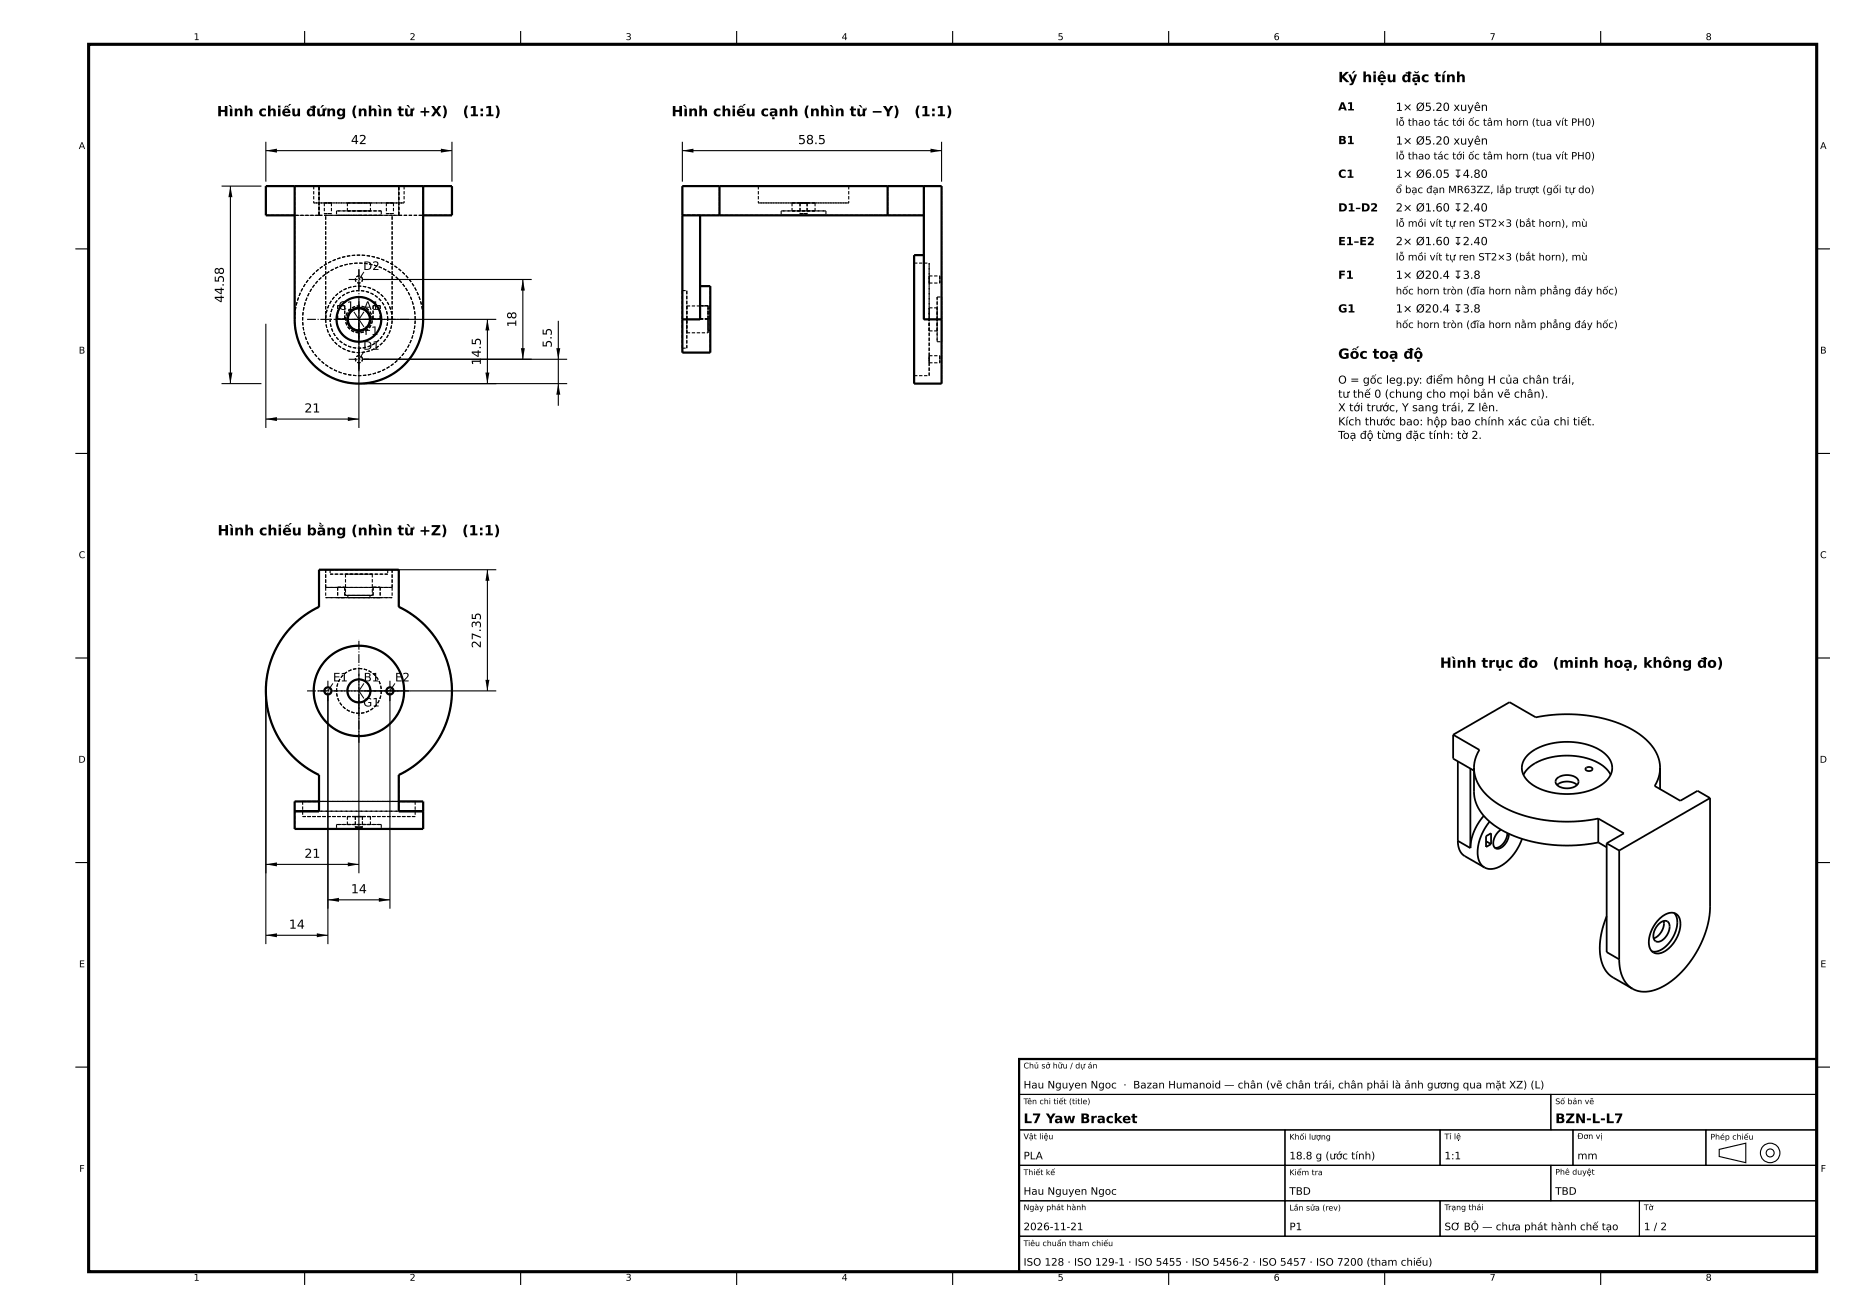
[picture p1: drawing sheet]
<svg xmlns="http://www.w3.org/2000/svg" width="420mm" height="297mm" viewBox="0 0 420 297" stroke-linecap="round" stroke-linejoin="round" font-family="sans-serif">
<g fill="#000">
<path d="M60 34l2.5-.5v1zM99.5 33.5l2.5 .5-2.5 .5zM154 34l2.5-.5v1zM210 33.5l2.5 .5-2.5 .5zM52 42l.5 2.5h-1zM110 72.1l.4 2.5h-.9zM118 63.1l.5 2.5h-1zM51.5 84.1h1l-.5 2.5zM60 94.6l2.5-.5v.9zM78.5 94.1l2.5 .5-2.5 .4zM109.5 84.1h.9l-.4 2.5zM117.5 78.6h1l-.5 2.5z"/>
<path d="M126 86.6l.5 2.5h-.9zM125.6 78.6h.9l-.5 2.5zM110 128.6l.4 2.5h-.9zM109.5 153.4h.9l-.4 2.5zM60 195.1l2.5-.5v.9zM78.5 194.6l2.5 .5-2.5 .4zM60 211.1l2.5-.5v.9zM74 203.1l2.5-.5v.9zM71.5 210.6l2.5 .5-2.5 .4zM85.5 202.6l2.5 .5-2.5 .4z"/>
</g>
<path d="M20 10h390v277h-390z" fill="none" stroke="#000" stroke-width=".7" stroke-linecap="butt"/>
<g fill="none" stroke="#000" stroke-width=".5">
<path d="M66.5 42h-6.5v6.6h6.5M66.5 42v30.1a14.5 14.5 0 0 0 14.5 14.5 14.5 14.5 0 0 0 14.5-14.5v-30.1M66.5 42h29M95.5 42h6.5v6.6h-6.5M154 48.6h8.4M158 48.6v23.5h-4M162.4 42h37.9M162.4 48.6h37.9M162.4 42h-8.4v30.1M162.4 42v6.6M200.3 42h12.2v30.1M200.3 48.6h8.2"/>
<path d="M200.3 42v6.6M208.5 57.6h-2.2v29h6.2v-14.5M208.5 42v30.1h4M158 64.6h2.3v15h-6.3v-7.5M66.5 183.1h5.5zM72 183.1v-8.2a21 21 0 0 1-12-19 21 21 0 0 1 12-18.9v-8.4h18v8.4a21 21 0 0 1 12 18.9 21 21 0 0 1-12 19v8.2M72 180.9h-5.5v6.2h29v-6.2h-5.5M90 183.1h5.5zM230 239h180v48h-180z"/>
<circle cx="81" cy="72.1" r="2.5"/>
<circle cx="81" cy="72.1" r="2.6"/>
<circle cx="81" cy="72.1" r="5"/>
<circle cx="74" cy="155.9" r=".8"/>
<circle cx="81" cy="155.9" r="2.6"/>
<circle cx="81" cy="155.9" r="10.2"/>
<circle cx="88" cy="155.9" r=".8"/>
</g>
<g fill="none" stroke="#000" stroke-width=".25">
<path d="M68.8 7v3M117.5 7v3M166.3 7v3M215 7v3M263.8 7v3M312.5 7v3M361.2 7v3M60 32v9M60 34h42M102 32v9M154 34h58.5M154 32v9"/>
<path d="M212.5 32v9M17 56.2h3M50 42h9M52 42v44.6M410 56.2h3M60 73.1v23.5M81 73.1v23.5M82 72.1h30M82 63.1h38M110 72.1v14.5M118 63.1v18M126 72.4v19.2"/>
<path d="M50 86.6h9M60 94.6h21M82 86.6h46M82 81.1h46M17 102.3h3M410 102.3h3M82 128.6h30M110 128.6v27.3M17 148.5h3M60 156.9v56.2M74 156.9v56.2M81 156.9v40.2"/>
<path d="M82 155.9h30M88 156.9v48.2M410 148.5h3M17 194.7h3M60 195.1h21M410 194.7h3M60 211.1h14M74 203.1h14M230 239h180v8h-180zM17 240.8h3M230 247h120v8h-120zM230 255h60v8h-60z"/>
<path d="M290 255h35v8h-35zM325 255h30v8h-30zM350 247h60v8h-60zM355 255h30v8h-30zM385 255h25v8h-25zM388 259.4l6-1.4v4.4l-6-1.4zM410 240.8h3M230 263h60v8h-60zM230 271h60v8h-60zM230 279h180v8h-180zM290 263h60v8h-60zM290 271h35v8h-35z"/>
<path d="M325 271h45v8h-45zM350 263h60v8h-60zM370 271h40v8h-40zM68.8 287v3M117.5 287v3M166.3 287v3M215 287v3M263.8 287v3M312.5 287v3M361.2 287v3"/>
<circle cx="399.5" cy="260.2" r="2.2"/>
<circle cx="399.5" cy="260.2" r=".9"/>
</g>
<g fill="none" stroke="#000" stroke-width=".25" stroke-dasharray=".7 .4" stroke-linecap="butt">
<path d="M66.5 42h5.5M66.5 48.6h5.5M70.8 42h10.2M70.8 45.8h10.2M70.8 42v3.8M72 42h18M72 48.6v-6.6M72 48.6h1.5M72 42h-12M72 48.6h18M72 48.6h-12M72 42v6.6"/>
<path d="M73.2 45.8h.8M73.2 48.2h.8M73.2 45.8v2.4M73.5 48.6h15M74 45.8h.8M74 48.2h.8M74.8 45.8h-1.6M74.8 48.2h-1.6M74.8 45.8v2.4M75.9 48.6h5.1M75.9 47.6h5.1M75.9 47.6v1"/>
<path d="M78.4 45.8h2.6M78.4 47.6h2.6M78.4 45.8v1.8M81 42h10.2M81 48.6h5.1M81 45.8h10.2M81 47.6h5.1M81 45.8h2.6M81 47.6h2.6M83.6 45.8h-5.2M83.6 47.6h-5.2M83.6 45.8v1.8"/>
<path d="M86.1 48.6h-10.2M86.1 47.6h-10.2M86.1 47.6v1M87.2 45.8h.8M87.2 48.2h.8M87.2 45.8v2.4M88 45.8h.8M88 48.2h.8M88.5 48.6h1.5M88.8 45.8h-1.6M88.8 48.2h-1.6M88.8 45.8v2.4"/>
<path d="M90 48.6v-6.6M90 42h5.5M90 48.6h5.5M90 42v6.6M91.2 42h-20.4M91.2 45.8h-20.4M91.2 42v3.8M102 42h-12M102 48.6h-12M154 48.6v-6.6M154 42h8.4M154 48.6h8.4"/>
<path d="M158 48.6h-4M162.4 48.6v-6.6M171.1 42h20.5M171.1 42v3.8M171.1 45.8h20.5M176.3 48.6h10.1M176.3 47.6v1M176.3 47.6h10.1M178.7 45.8h5.2M178.7 47.6h5.2M178.7 45.8v1.8M180.6 45.8h1.5"/>
<path d="M180.6 45.8v2.4M180.6 48.2h1.5M182.1 45.8h-1.5M182.1 48.2h-1.5M182.1 45.8v2.4M183.9 45.8h-5.2M183.9 47.6h-5.2M183.9 45.8v1.8M186.4 48.6h-10.1M186.4 47.6h-10.1M186.4 47.6v1M191.6 42h-20.5"/>
<path d="M191.6 45.8h-20.5M191.6 42v3.8M200.3 42h-37.9M200.3 42h8.2M200.3 48.6h-37.9M200.3 48.6h8.2M200.3 48.6v-6.6M206.3 59.4v25.4M206.3 59.4h3.4M208.5 42h4M208.5 42v6.6M208.5 57.6v14.5"/>
<path d="M209.7 59.4v25.4M66.5 72.1v-30.1M73.5 72.1v-23.5M73.5 72.1a7.5 7.5 0 0 0 7.5 7.5 7.5 7.5 0 0 0 7.5-7.5M76.2 72v-3M76.2 72h1.6M76.2 69h1.6M77.8 72h-1.6M77.8 72v-3M77.8 69h-1.6M81.8 63.1a.8 .8 0 0 0-1.1-.7 .8 .8 0 0 0-.2 1.3 .8 .8 0 0 0 1.3-.5v-.1M83.5 72.1a2.5 2.5 0 0 0-3.7-2.2 2.5 2.5 0 0 0-.2 4.2 2.5 2.5 0 0 0 3.9-1.7v-.3"/>
<path d="M83.6 72.1a2.6 2.6 0 0 0-3.8-2.3 2.6 2.6 0 0 0-.3 4.4 2.6 2.6 0 0 0 4.1-1.8v-.3M84 72.1a3 3 0 0 0-4.4-2.7 3 3 0 0 0-.3 5.2 3 3 0 0 0 4.7-2.2v-.3M84.2 72v-3M84.2 72h1.6M84.2 69h1.6M85.8 72h-1.6M85.8 72v-3M85.8 69h-1.6M86.1 72.1a5.1 5.1 0 0 0-7.5-4.5 5.1 5.1 0 0 0-.4 8.7 5.1 5.1 0 0 0 7.8-3.8l.1-.4M87.5 72.1a6.5 6.5 0 0 0-9.6-5.7 6.5 6.5 0 0 0-.4 11.1 6.5 6.5 0 0 0 10-4.9v-.5M88.5 72.1v-23.5M88.5 72.1a7.5 7.5 0 0 0-7.5-7.5 7.5 7.5 0 0 0-7.5 7.5"/>
<path d="M88.5 72.1a7.5 7.5 0 0 0-11.1-6.6 7.5 7.5 0 0 0-.5 12.9 7.5 7.5 0 0 0 11.6-5.8v-.5M93.7 72.1a12.7 12.7 0 0 0-18.8-11.1 12.7 12.7 0 0 0-.7 21.8 12.7 12.7 0 0 0 19.5-10v-.7M95.5 72.1v-30.1M95.5 72.1a14.5 14.5 0 0 0-14.5-14.5 14.5 14.5 0 0 0-14.5 14.5M95.5 72.1a14.5 14.5 0 0 0-21.5-12.7 14.5 14.5 0 0 0-.7 25 14.5 14.5 0 0 0 22.2-11.6v-.7M154 72.1v-23.5M154 79.6v-7.5M154 72.1v-6.5M154 65.6v13M154 78.6v-6.5M154 72.1h4M154 78.6h1"/>
<path d="M154 65.6h1M155 72.1v-6.5M155 65.6v13M155 78.6v-6.5M155 72.1v-3M155 69.1v6M155 75.1v-3M155 75.1h4.8M155 69.1h4.8M157.9 72h2.4M157.9 69h2.4M157.9 72v-3"/>
<path d="M158 72.1v-23.5M158 72.1v-7.5M158 64.6v7.5M159.8 72.1v-2.5M159.8 69.6v5M159.8 74.6v-2.5M159.8 72.1v-3M159.8 69.1v6M159.8 75.1v-3M159.8 74.6h.5M159.8 69.6h.5M160.3 72.1v-7.5"/>
<path d="M160.3 79.6v-7.5M160.3 72.1v-2.5M160.3 69.6v5M160.3 74.6v-2.5M160.3 72v-3M206.3 72.1v-14.5M206.3 72.1v-12.7M208.5 72.1v-30.1M208.5 72.1v-14.5M208.5 72.1h4M209.7 72.1v-12.7M209.7 72.1v-2.6"/>
<path d="M209.7 69.5v5.2M209.7 74.7v-2.6M209.7 63.1v-.8M209.7 62.3v1.6M209.7 63.9v-.8M209.7 74.7h1.8M209.7 69.5h1.8M209.7 63.9h2.4M209.7 62.3h2.4M211.5 72.1v-5.1M211.5 67v10.1M211.5 77.1v-5"/>
<path d="M211.5 72.1v-2.6M211.5 69.5v5.2M211.5 74.7v-2.6M211.5 77.1h1M211.5 67h1M212.1 63.1v-.8M212.1 62.3v1.6M212.1 63.9v-.8M212.5 72.1v-30.1M212.5 72.1v-5.1M212.5 67v10.1M212.5 77.1v-5"/>
<path d="M81.8 81.1a.8 .8 0 0 0-1.1-.7 .8 .8 0 0 0-.2 1.3 .8 .8 0 0 0 1.3-.5v-.1M206.3 86.6v-14.5M206.3 84.8v-12.7M206.3 84.8h3.4M209.7 84.8v-12.7M209.7 81.1v-.8M209.7 80.3v1.6M209.7 81.9v-.8M209.7 81.9h2.4M209.7 80.3h2.4M212.1 81.1v-.8M212.1 80.3v1.6"/>
<path d="M212.1 81.9v-.8M212.5 86.6v-14.5M72 128.6h1.5M72 128.6v8.4M72 137a21 21 0 0 0-12 18.9 21 21 0 0 0 12 19M73.5 128.6h15M73.5 132.6h15M73.5 132.6v-4M73.5 128.6v4M73.5 134.9h15M73.5 132.6v2.3M74.5 128.6h13"/>
<path d="M74.5 129.6h13M74.5 128.6v1M76.2 132.5v2.4M76.2 132.5h1.6M77.8 134.9h-1.6M77.8 132.5v2.4M78 129.6h6M78 134.4h6M78 129.6v4.8M78.5 134.9h5M78.5 134.4h5M78.5 134.4v.5"/>
<path d="M83.5 134.9h-5M83.5 134.4h-5M83.5 134.4v.5M84 129.6h-6M84 129.6v4.8M84 134.4h-6M84.2 132.5v2.4M84.2 132.5h1.6M85.8 134.9h-1.6M85.8 132.5v2.4M87.5 128.6h-13M87.5 128.6v1"/>
<path d="M87.5 129.6h-13M88.5 128.6h1.5M88.5 132.6v-4M88.5 128.6v4M88.5 132.6v2.3M88.5 132.6h-15M88.5 134.9h-15M90 128.6v8.4M74 155.1a.8 .8 0 0 1 .7 1.2 .8 .8 0 0 1-1.3 .1 .8 .8 0 0 1 .4-1.3h.2M81 150.9a5 5 0 0 1 4.4 7.4 5 5 0 0 1-8.6 .4 5 5 0 0 1 3.8-7.8h.4M81 145.7a10.2 10.2 0 0 1 8.9 15.1 10.2 10.2 0 0 1-17.5 .6 10.2 10.2 0 0 1 8-15.7h.6M81 153.3a2.6 2.6 0 0 1 2.3 3.8 2.6 2.6 0 0 1-4.4 .3 2.6 2.6 0 0 1 1.8-4.1h.3"/>
<path d="M88 155.1a.8 .8 0 0 1 .7 1.2 .8 .8 0 0 1-1.3 .1 .8 .8 0 0 1 .4-1.3h.2M72 174.9v8.2M90 174.9a21 21 0 0 0 12-19 21 21 0 0 0-12-18.9M90 174.9v8.2M66.5 187.1h29M66.5 183.1v4M66.5 180.9h29M68.3 180.9h25.4M68.3 184.3h25.4M68.3 180.9v3.4M72 183.1h18M75.9 187.1h10.2"/>
<path d="M75.9 186.1h10.2M75.9 186.1v1M78.4 186.1h5.2M78.4 184.3h5.2M78.4 184.3v1.8M80.2 184.3h1.6M80.2 186.7h1.6M80.2 184.3v2.4M81.8 184.3h-1.6M81.8 184.3v2.4M81.8 186.7h-1.6M83.6 186.1h-5.2"/>
<path d="M83.6 184.3h-5.2M83.6 184.3v1.8M86.1 187.1h-10.2M86.1 186.1v1M86.1 186.1h-10.2M90 183.1h-18M90 180.9h-18M93.7 180.9h-25.4M93.7 180.9v3.4M93.7 184.3h-25.4M95.5 183.1v4"/>
</g>
<g fill="none" stroke="#000" stroke-width=".25" stroke-dasharray="2 .4 .3 .4" stroke-linecap="butt">
<path d="M69.3 72.1h23.4M76.5 72.1h9M76.9 72.1h8.2M78.7 63.1h4.6M81 76.2v-8.2M81 76.6v-9M81 65.4v-4.6M78.7 81.1h4.6M81 83.4v-4.6M81 83.8v-23.4M69.3 155.9h23.4M71.7 155.9h4.6"/>
<path d="M74 158.2v-4.6M76.9 155.9h8.2M85.7 155.9h4.6M88 158.2v-4.6M81 160v-8.2M81 167.6v-23.4"/>
</g>
<path d="M79.9 70.4l2.2 3.4M82.1 70.4l-1.1 1.7M82.1 79.4l-1.1 1.7M82.1 61.4l-1.1 1.7M75.1 154.2l-1.1 1.7M82.1 154.2l-1.1 1.7 1.1 1.7M89.1 154.2l-1.1 1.7" fill="none" stroke="#000" stroke-width=".23"/>
<g fill="none" stroke="#000" stroke-width=".4">
<path d="M328 165.8l12.7-7.3 5.9 3.4a32.5 32.5 0 0 1 22.5 3.2 10.3 10.3 0 0 1 5.6 8.2M328 165.8l5.9 3.4a7.7 7.7 0 0 0-1.2 4.1M328 165.8v5.4l4.7 2.7M329 171.8v18M331.8 173.5v17.9M332.7 173.3a10 10 0 0 0 5.1 8 31.9 31.9 0 0 0 22.3 3.5l.6-.1M332.7 173.3v5.4a10 10 0 0 0 5.1 8 31.9 31.9 0 0 0 22.3 3.5l.6-.1M343.8 174.9a9.3 9.3 0 0 1 7.2-4.2 14.2 14.2 0 0 1 11.5 2.7l1 1.5M344.9 170.3a14.8 14.8 0 0 1 14-2 6.6 6.6 0 0 1 4.9 4.4 4.7 4.7 0 0 1-2.9 4.8 15.6 15.6 0 0 1-15.4-.7 4 4 0 0 1-.6-6.5zM351.4 175.7a3.3 3.3 0 0 1 4.8 .5 1.81 1.81 0 0 1-2 1.7 2.55 2.55 0 0 1-3.1-1.5zM351.4 177.2a3.7 3.7 0 0 1 4.5 0M357.9 173.3a.89 .89 0 0 1 1.5 .3 .9 .9 0 0 1-1.6-.1z"/>
<path d="M374.7 173.3a7.7 7.7 0 0 1-1.3 4.1l5.8 3.3 3.9-2.2 2.8 1.6M374.7 173.3v4.8M329 189.8a3.8 3.8 0 0 0 1.6 3.4l4.4 2.6M329 189.8l2.8 1.6M334.9 184.1a11.7 11.7 0 0 0-3.1 7.3M335.4 188.7l1.1-.6v2.4l-1.1 .7zM335.4 189.8l1.1 .7M336.2 185.4a10.1 10.1 0 0 0-2.5 8.7 2.95 2.95 0 0 0 1.3 1.7M338.8 187.2a3.1 3.1 0 0 0-1.4 4.1l.4 .2a3.2 3.2 0 0 0 2.7-3.3M340.2 188a3.3 3.3 0 0 1-2.7 3.3h-.1M343.5 189.3a10.3 10.3 0 0 1-6.4 6.7 2.97 2.97 0 0 1-2.1-.2M360.7 184.7l5.8 3.4-3.9 2.2"/>
<path d="M360.7 190.1l1.9 1.1M360.7 184.7v5.4M362.6 190.3l2.8 1.6M362.6 190.3v24.6l2.8 1.6M365.4 191.9v24.6M385.9 180.1v24.6a22.4 22.4 0 0 1-11.1 18.2 6.8 6.8 0 0 1-6.4 .2M385.9 180.1l-20.5 11.8M362.6 206.8a14.9 14.9 0 0 0-.7 11.4 5.5 5.5 0 0 0 2.1 2.4l4.4 2.5M365.4 216.5a7.3 7.3 0 0 0 3 6.6M374.3 208.6l.3-.3a1.24 1.24 0 0 1 1.6-.4 1.24 1.24 0 0 1 .6 1.5 3.2 3.2 0 0 1-2.8 3.1 1.6 1.6 0 0 1-.6-2.4zM374.3 207.6a3.4 3.4 0 0 1 3.6-1.5 2.53 2.53 0 0 1 1.3 3.1 7.2 7.2 0 0 1-4.7 6 2.1 2.1 0 0 1-2.4-2.6 7.9 7.9 0 0 1 2.2-5zM375.5 207.8a3.7 3.7 0 0 1-2.3 4"/>
<path d="M377.8 206.1a4.9 4.9 0 0 1-.2 5.4 5.2 5.2 0 0 1-4.6 3.3l-.2-.1"/>
</g>
<g font-size="3.2">
<text x="302" y="18.5">Ký hiệu đặc tính</text>
<text x="49" y="26.2">Hình chiếu đứng (nhìn từ +X)</text>
<text x="104.4" y="26.2">(1:1)</text>
<text x="151.5" y="26.2">Hình chiếu cạnh (nhìn từ −Y)</text>
<text x="206.4" y="26.2">(1:1)</text>
<text x="302" y="81">Gốc toạ độ</text>
<text x="49.1" y="120.8">Hình chiếu bằng (nhìn từ +Z)</text>
<text x="104.3" y="120.8">(1:1)</text>
<text x="325" y="150.7">Hình trục đo</text>
<text x="350.4" y="150.7">(minh hoạ, không đo)</text>
</g>
<g font-size="3">
<text x="231" y="253.5">L7 Yaw Bracket</text>
<text x="351" y="253.5">BZN-L-L7</text>
</g>
<g font-size="2.8">
<text x="79.2" y="32.5">42</text>
<text x="180.1" y="32.5">58.5</text>
<text x="50.5" y="68.3" transform="rotate(-90 50.5 68.3)">44.58</text>
<text x="116.5" y="73.9" transform="rotate(-90 116.5 73.9)">18</text>
<text x="108.5" y="82.5" transform="rotate(-90 108.5 82.5)">14.5</text>
<text x="124.5" y="78.5" transform="rotate(-90 124.5 78.5)">5.5</text>
<text x="68.7" y="93.1">21</text>
<text x="108.5" y="146.3" transform="rotate(-90 108.5 146.3)">27.35</text>
<text x="68.7" y="193.6">21</text>
<text x="79.2" y="201.6">14</text>
<text x="65.2" y="209.6">14</text>
</g>
<g font-size="2.6">
<text x="82" y="60.9">D2</text>
<text x="76.4" y="69.9">C1</text>
<text x="82.1" y="69.9">A1</text>
<text x="82.2" y="75.6">F1</text>
<text x="82" y="78.9">D1</text>
<text x="75.2" y="153.8">E1</text>
<text x="82.1" y="153.8">B1</text>
<text x="89.2" y="153.8">E2</text>
<text x="82" y="159.4">G1</text>
</g>
<g font-size="2.5">
<text x="302" y="24.9">A1</text>
<text x="315" y="25">1× Ø5.20 xuyên</text>
<text x="302" y="32.5">B1</text>
<text x="315" y="32.6">1× Ø5.20 xuyên</text>
<text x="302" y="40.1">C1</text>
<text x="315" y="40.1">1× Ø6.05 ↧4.80</text>
<text x="302" y="47.7">D1–D2</text>
<text x="315" y="47.7">2× Ø1.60 ↧2.40</text>
<text x="302" y="55.3">E1–E2</text>
<text x="315" y="55.3">2× Ø1.60 ↧2.40</text>
<text x="302" y="62.9">F1</text>
<text x="315" y="62.9">1× Ø20.4 ↧3.8</text>
<text x="302" y="70.5">G1</text>
<text x="315" y="70.5">1× Ø20.4 ↧3.8</text>
<text x="302" y="86.6">O = gốc leg.py: điểm hông H của chân trái,</text>
<text x="302" y="89.8">tư thế 0 (chung cho mọi bản vẽ chân).</text>
<text x="302" y="92.8">X tới trước, Y sang trái, Z lên.</text>
<text x="302" y="96">Kích thước bao: hộp bao chính xác của chi tiết.</text>
<text x="302" y="99.1">Toạ độ từng đặc tính: tờ 2.</text>
</g>
<g font-size="2.3">
<text x="315" y="28.4">lỗ thao tác tới ốc tâm horn (tua vít PH0)</text>
<text x="315" y="36">lỗ thao tác tới ốc tâm horn (tua vít PH0)</text>
<text x="315" y="43.6">ổ bạc đạn MR63ZZ, lắp trượt (gối tự do)</text>
<text x="315" y="51.2">lỗ mồi vít tự ren ST2×3 (bắt horn), mù</text>
<text x="315" y="58.8">lỗ mồi vít tự ren ST2×3 (bắt horn), mù</text>
<text x="315" y="66.4">hốc horn tròn (đĩa horn nằm phẳng đáy hốc)</text>
<text x="315" y="74">hốc horn tròn (đĩa horn nằm phẳng đáy hốc)</text>
<text x="231" y="245.6">Hau Nguyen Ngoc · Bazan Humanoid — chân (vẽ chân trái, chân phải là ảnh gương qua mặt XZ) (L)</text>
<text x="231" y="261.6">PLA</text>
<text x="291" y="261.6">18.8 g (ước tính)</text>
<text x="326" y="261.6">1:1</text>
<text x="356" y="261.6">mm</text>
<text x="231" y="269.6">Hau Nguyen Ngoc</text>
<text x="291" y="269.6">TBD</text>
<text x="351" y="269.6">TBD</text>
<text x="231" y="277.6">2026-11-21</text>
<text x="291" y="277.6">P1</text>
<text x="326" y="277.6">SƠ BỘ — chưa phát hành chế tạo</text>
<text x="371" y="277.6">1 / 2</text>
<text x="231" y="285.6">ISO 128 · ISO 129-1 · ISO 5455 · ISO 5456-2 · ISO 5457 · ISO 7200 (tham chiếu)</text>
</g>
<g font-size="2.1">
<text x="43.7" y="9">1</text>
<text x="92.5" y="9">2</text>
<text x="141.2" y="9">3</text>
<text x="190" y="9">4</text>
<text x="238.7" y="9">5</text>
<text x="287.5" y="9">6</text>
<text x="336.2" y="9">7</text>
<text x="385" y="9">8</text>
<text x="17.8" y="33.6">A</text>
<text x="410.8" y="33.6">A</text>
<text x="17.8" y="79.8">B</text>
<text x="410.8" y="79.8">B</text>
<text x="17.8" y="126">C</text>
<text x="410.8" y="126">C</text>
<text x="17.7" y="172.1">D</text>
<text x="410.7" y="172.1">D</text>
<text x="17.8" y="218.3">E</text>
<text x="410.8" y="218.3">E</text>
<text x="17.9" y="264.5">F</text>
<text x="410.9" y="264.5">F</text>
<text x="43.7" y="289">1</text>
<text x="92.5" y="289">2</text>
<text x="141.2" y="289">3</text>
<text x="190" y="289">4</text>
<text x="238.7" y="289">5</text>
<text x="287.5" y="289">6</text>
<text x="336.2" y="289">7</text>
<text x="385" y="289">8</text>
</g>
<g font-size="1.8">
<text x="231" y="241.1">Chủ sở hữu / dự án</text>
<text x="231" y="249.2">Tên chi tiết (title)</text>
<text x="351" y="249.2">Số bản vẽ</text>
<text x="231" y="257.1">Vật liệu</text>
<text x="291" y="257.2">Khối lượng</text>
<text x="326" y="257.1">Tỉ lệ</text>
<text x="356" y="257">Đơn vị</text>
<text x="386" y="257.2">Phép chiếu</text>
<text x="231" y="265.2">Thiết kế</text>
<text x="291" y="265.2">Kiểm tra</text>
<text x="351" y="265.1">Phê duyệt</text>
<text x="231" y="273.1">Ngày phát hành</text>
<text x="291" y="273.2">Lần sửa (rev)</text>
<text x="326" y="273.1">Trạng thái</text>
<text x="371" y="273.1">Tờ</text>
<text x="231" y="281.2">Tiêu chuẩn tham chiếu</text>
</g>
</svg>
